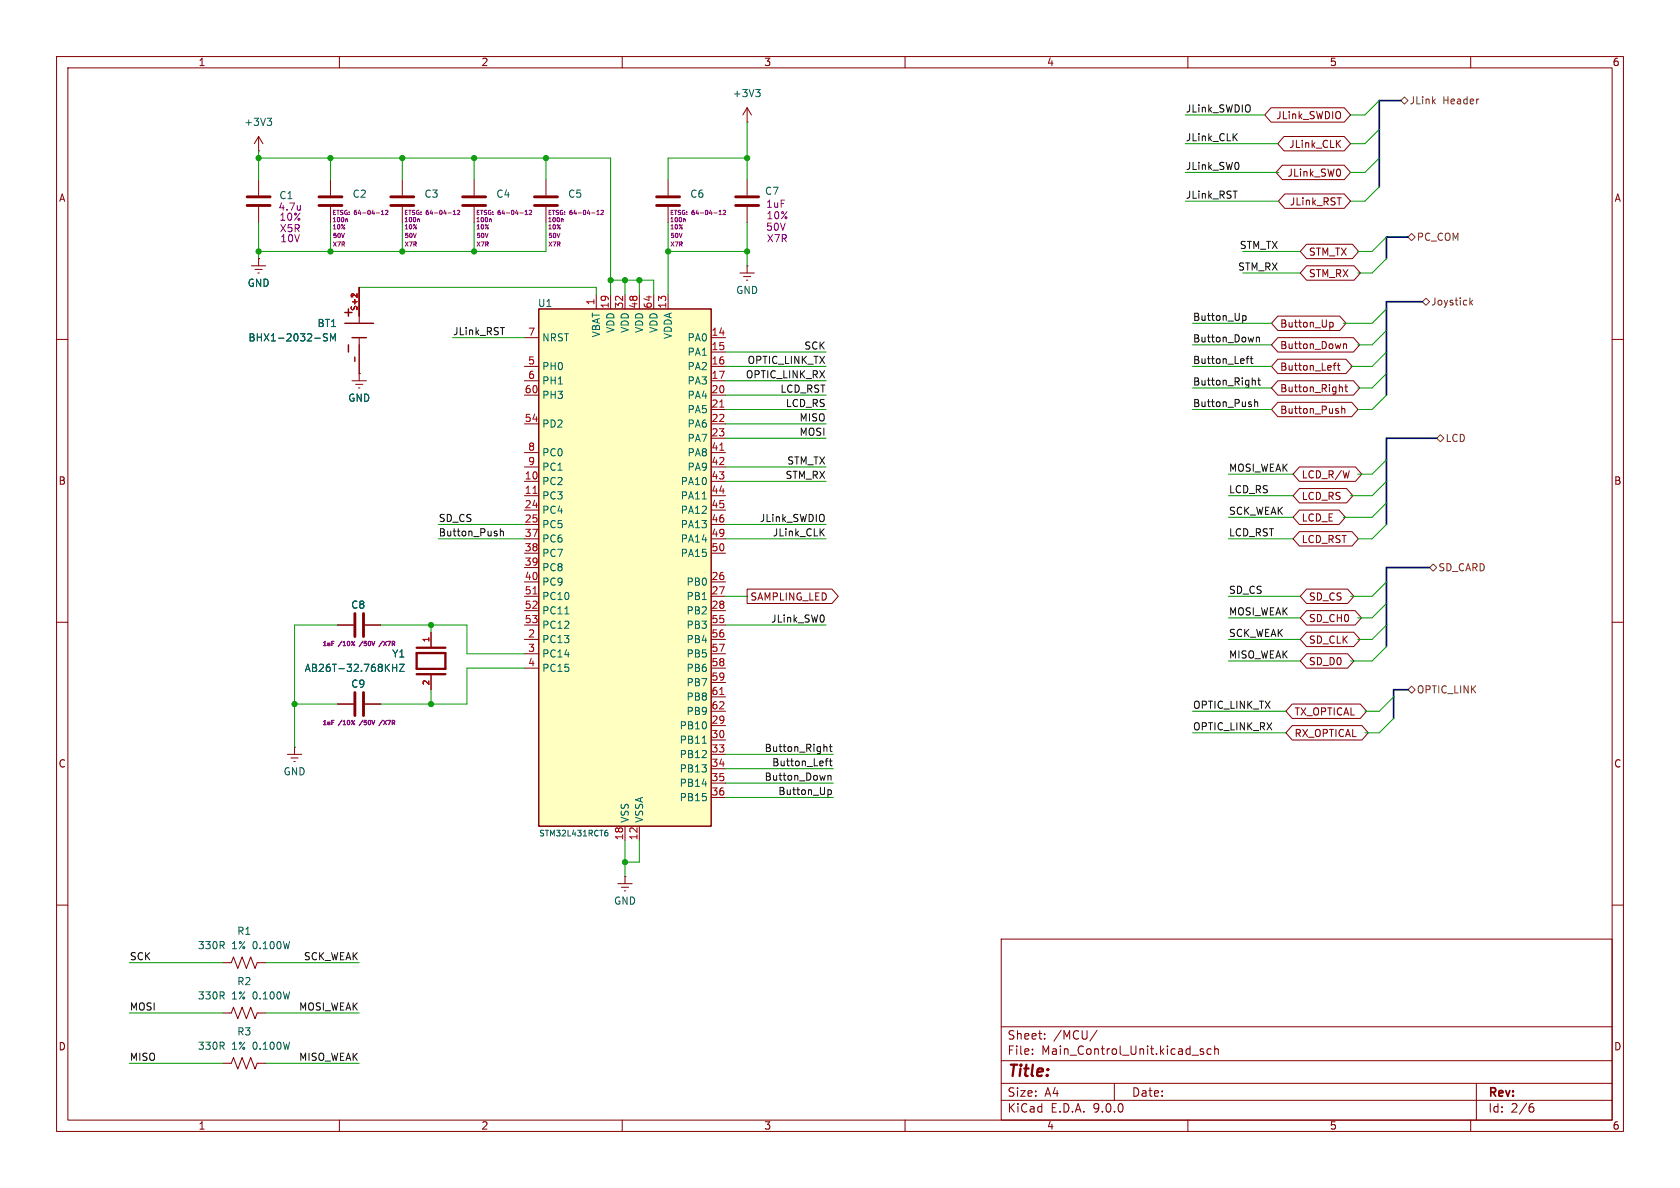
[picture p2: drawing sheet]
<svg xmlns="http://www.w3.org/2000/svg" width="297mm" height="210mm" viewBox="0 0 297 210" stroke-linecap="round" stroke-linejoin="round" font-family="sans-serif">
<g fill="none" stroke="#840000" stroke-width=".18">
<path d="M10 10h277v190h-277zM12 12h273v186h-273zM60 10v2M110 10v2M160 10v2M210 10v2M260 10v2M132.1 31.8v2.7M132.1 36.6v2.8M10 60h2M62.2 67.3h2.6M62.9 67.9h1.2"/>
<path d="M63.4 68.6h.2M63.5 66h.1M63.5 66v1.3M285 60h2M10 110h2M285 110h2M10 160h2M177 166h108v32h-108zM285 160h2M60 198v2M110 198v2M160 198v2"/>
<path d="M177 194.5h108M177 191.5h108M177 187.5h108M177 181.5h108M182.5 186.3v.1M182.5 185.5v.1M184.7 183.6v.1M184.7 182.8v.1M194 182.1l-1.3 2M197 191.5v3M210 198v2M210.7 186.5h1.2"/>
<path d="M212.7 185.5l-.3-.1-.2 .2v.2l.5 .2v.3h-.5M214.1 185.5l-.4-.1-.3 .3v.4l.1 .2h.6M214.7 185.5l.3-.1 .3 .1 .1 .9M214.7 184.9v1.5M260 198v2M261 191.5v6.5M270.6 195.7h.4l.2 .3-.1 .5-.5 .1M271 195.1l-.4 .1"/>
</g>
<path d="M130 34.8h4.1M130 36.3h4.1" fill="none" stroke="#840000" stroke-width=".51"/>
<path d="M95.2 54.6h30.5v91.5h-30.5z" fill="#ffffc2"/>
<path d="M61 55.2h1.2M61 57.2h5M61.6 54.6v1.3M62.2 59.7h2.6M95.2 54.6h30.5v91.5h-30.5zM61.6 61v1.2" fill="none" stroke="#840000" stroke-width=".25"/>
<g fill="none" stroke="#840000" stroke-width=".18">
<path d="M132.1 19.1v2.5M132.1 19.1l-.8 1.2M132.1 19.1l.7 1.2M224.7 19h12.9l1.2 1.3-1.2 1.3h-12.9l-1.1-1.3zM45.7 26.7h.1M45.7 24.1l-.7 1.3M45.7 24.1l.8 1.3M45.7 24.1v2.6M45.7 31.8v2.7M45.7 36.6v2.8M58.4 31.8v2.7M58.4 36.6v2.8"/>
<path d="M71.1 31.8v2.7M71.1 36.6v2.8M83.8 31.8v2.7M83.8 36.6v2.8M96.5 31.8v2.7M96.5 36.6v2.8M118.1 31.8v2.7M118.1 36.6v2.8M132.1 21.6h.1M226.7 29.2h10.9l1.2 1.3-1.2 1.3h-10.9l-1.1-1.3zM227 24.1h10.6l1.2 1.3-1.2 1.3h-10.6l-1.1-1.3zM227.1 34.3h10.5l1.2 1.3-1.2 1.2h-10.5l-1.1-1.2z"/>
<path d="M236.4 25.3l.6 .8M237 24.8l-.7 .7M44.4 47h2.6M45.1 47.6h1.3M45.6 48.3h.2M45.7 45.7h.1M45.7 45.7v1.3M63.5 50.8v6.4M63.5 59.7v6.3M92.7 59.7h2.5M105.4 52.1v2.5M107.9 52.1v2.5"/>
<path d="M110.5 52.1v2.5M113 52.1v2.5M115.6 52.1v2.5M118.1 52.1v2.5M125.7 59.7h2.6M130.8 48.3h2.5M131.4 48.9h1.3M132 49.5h.2M132.1 47h.1M132.1 47v1.3M225.9 59.7h13.4l1.1 1.3-1.1 1.2h-13.4l-1.1-1.2zM225.9 55.9h11l1.1 1.3-1.1 1.2h-11l-1.1-1.2z"/>
<path d="M231 43.2h8.1l1.1 1.3-1.1 1.2h-8.1l-1.1-1.2zM231 47h8.4l1.1 1.3-1.1 1.2h-8.4l-1.1-1.2zM235.1 57h.4l.2 .2-.1 .6h-.5M63.5 66h.1M92.7 64.8h2.5M92.7 67.3h2.5M92.7 69.9h2.5M92.7 74.9h2.5M125.7 64.8h2.6M125.7 67.3h2.6M125.7 69.9h2.6M125.7 74.9h2.6"/>
<path d="M125.7 62.2h2.6M125.7 72.4h2.6M125.7 77.5h2.6M225.9 63.5h12l1.2 1.3-1.2 1.2h-12l-1.1-1.2zM225.9 71.1h13.1l1.1 1.3-1.1 1.3h-13.1l-1.1-1.3zM225.9 67.3h13.4l1.1 1.3-1.1 1.3h-13.4l-1.1-1.3zM235.7 64.6h.5M236.2 64.2l-.3 .2v1M236.4 64.6h.5M236.6 64.2v1.1l.3 .1M237 68.4l.3 .2v.7M237.2 71.8v1.3"/>
<path d="M237.2 72.3l.2-.1 .3 .1v.8M237.5 60.8v.8M237.5 60.9l.2-.1h.3l.1 .8M237.7 68.4h.5M237.9 68v1.1l.3 .2M92.7 80h2.5M92.7 82.6h2.5M92.7 85.1h2.5M92.7 87.6h2.5M92.7 90.2h2.5M92.7 92.7h2.5M92.7 95.3h2.5"/>
<path d="M92.7 97.8h2.5M125.7 80h2.6M125.7 82.6h2.6M125.7 85.1h2.6M125.7 87.6h2.6M125.7 90.2h2.6M125.7 92.7h2.6M125.7 95.3h2.6M125.7 97.8h2.6M229.7 82.5h9.9l1.1 1.3-1.1 1.3h-9.9l-1.1-1.3zM229.7 86.4h8.4l1.1 1.2-1.1 1.3h-8.4l-1.1-1.3zM229.7 90.2h7l1.1 1.2-1.1 1.3h-7l-1.1-1.3z"/>
<path d="M229.7 94h9.3l1.1 1.3-1.1 1.2h-9.3l-1.1-1.2zM59.7 110.5h2.8M64.5 110.5h2.8M76.2 111.8v2.5M76.2 119.4v2.5M92.7 100.3h2.5M92.7 102.9h2.5M92.7 105.4h2.5M92.7 108h2.5M92.7 110.5h2.5M92.7 113h2.5M92.7 115.6h2.5"/>
<path d="M92.7 118.1h2.5M125.7 102.9h2.6M125.7 105.4h2.6M125.7 108h2.6M125.7 110.5h2.6M125.7 113h2.6M125.7 115.6h2.6M125.7 118.1h2.6M132.1 104.1h15l1.1 1.3-1.1 1.3h-15zM231 111.8h8.3l1.1 1.2-1.1 1.3h-8.3l-1.1-1.3zM231 115.6h7.2l1.2 1.2-1.2 1.3h-7.2l-1.1-1.3zM231 107.9h8.6l1.1 1.3-1.1 1.3h-8.6l-1.1-1.3z"/>
<path d="M231 104.1h7.2l1.2 1.3-1.2 1.3h-7.2l-1.1-1.3zM50.8 133.4h2.5M51.4 134h1.3M51.9 134.6h.3M52.1 132.1h.1M52.1 132.1v1.3M59.7 124.5h2.8M64.5 124.5h2.8M125.7 120.7h2.6M125.7 123.2h2.6M125.7 125.7h2.6M125.7 128.3h2.6"/>
<path d="M125.7 130.8h2.6M125.7 133.4h2.6M125.7 135.9h2.6M125.7 138.4h2.6M228.4 128.3h12.4l1.1 1.2-1.1 1.3h-12.4l-1.1-1.3zM228.4 124.5h12.1l1.1 1.2-1.1 1.3h-12.1l-1.1-1.3zM109.2 156.2h2.6M109.9 156.8h1.2M110.4 157.5h.2M110.5 154.9h.1M110.5 146.1v2.5M110.5 154.9v1.3"/>
<path d="M113 146.1v2.5M125.7 141h2.6M39.4 170.2h1.5l.4-1 .7 2 .8-2 .8 2 .7-2 .8 2 .4-1h1.5M39.4 179.1h1.5l.4-1 .7 2 .8-2 .8 2 .7-2 .8 2 .4-1h1.5M39.4 188h1.5l.4-1.1 .7 2.1 .8-2.1 .8 2.1 .7-2.1 .8 2.1 .4-1h1.5"/>
</g>
<path d="M63.1 51.9v.7l-.6-.6-.2-.1-.2 .2M62.7 63.1v.8M127.2 72h.8M127.2 79.6h.8M94.2 87.2h.7M94.2 105h.7M127.2 122.8h.8" fill="none" stroke="#a90000" stroke-width=".18"/>
<g fill="none" stroke="#006464" stroke-width=".18">
<path d="M133.6 15.8h.8l-.4 .5M134.1 16.3l.3 .2v.3l-.3 .3M47.2 20.9h.8l-.4 .5M47.8 21.4l.2 .2v.3l-.2 .3M57.9 59.1l-.5-.1-.2 .1v.4l.6 .2 .1 .3-.3 .3-.4-.1M58.4 60.3v-1.3l.5 .9 .4-.9v1.3M124.2 88.2h.7M69.4 117.4v1.3M69.4 118h.7M70.1 117.4v1.3M70.6 117.4h.9l-.9 1.3h.9M99.8 108.5h.8"/>
<path d="M124.2 131.4h.7M107 147.2h.3l.2 .1-.1 .4h-.4M107.4 146.8l-.4 .1"/>
</g>
<g fill="none" stroke="#840000" stroke-width=".51">
<path d="M43.7 34.8h4.1M43.7 36.3h4.1M56.4 34.8h4.1M56.4 36.3h4.1M69.1 34.8h4.1M69.1 36.3h4.1M81.8 34.8h4.1M81.8 36.3h4.1M94.5 34.8h4.1M94.5 36.3h4.1M116.1 34.8h4M116.1 36.3h4"/>
<path d="M62.7 108.5v4M64.3 108.5v4M62.7 122.4v4.1M64.3 122.4v4.1"/>
</g>
<g fill="none" stroke="#840084" stroke-width=".18">
<path d="M53.1 36.3v.9M53.1 37l-.1 .1M61.2 38.7l.2 .1v.4M67.4 37.9h.5M67.4 37.4l.2-.2v.7M68.1 37.2h.3l.2 .2-.5 .5h.5M73.9 38.7l.2 .1v.4M80.1 37.9h.5M80.1 37.4l.2-.2v.7M80.8 37.2h.3l.2 .2-.5 .5h.5M86.6 38.7l.2 .1v.4M92.8 37.9h.5"/>
<path d="M92.8 37.4l.2-.2v.7M93.5 37.2h.3l.2 .2-.5 .5h.5M99.3 38.7l.2 .1v.4M105.5 37.9h.5M105.5 37.4l.2-.2v.7M106.2 37.2h.3l.2 .2-.5 .5h.5M120.9 38.7l.2 .1v.4M127.1 37.9h.4M127.1 37.4l.2-.2v.7M127.8 37.2h.3l.2 .2-.5 .5h.5M62.6 113.9l.1 .1-.1 .1M62.7 113.4l-.6 .7"/>
<path d="M67.6 113.3l-.6 1M62.6 127.9l.1 .1-.1 .1M62.7 127.3l-.6 .8M67.6 127.3l-.6 1"/>
</g>
<path d="M73.7 114.5h5M73.7 115.4h5v2.8h-5zM73.7 119.2h5" fill="none" stroke="#840000" stroke-width=".41"/>
<path d="M247.6 17.8l.7-.7 .6 .7-.6 .6zM248.9 41.9l.7-.6 .6 .6-.6 .6zM251.5 53.3l.6-.6 .6 .6-.6 .7zM259.9 52.6v1.3M260 53.4l.3 .5M260.3 53.1l-.4 .5M254 77.5l.6-.7 .7 .7-.7 .6zM252.7 100.3l.7-.6 .6 .6-.6 .7zM248.9 121.9l.7-.6 .6 .6-.6 .7z" fill="none" stroke="#725600" stroke-width=".18"/>
<g fill="none" stroke="#0f0f0f" stroke-width=".18">
<path d="M218.2 24.2l.5 .7M218.7 23.6l-.7 .7M219.7 55.9l.4-.1 .2 .2-.1 .6h-.5M222.1 59.6v.8M222.1 59.7l.2-.1 .3 .1 .1 .7M220.3 63.4h.5M220.8 63l-.3 .2v1.1M221 63.4h.5M221.2 63v1.1l.3 .2M221.6 67.2l.3 .2v.7M221.8 70.6v1.3M221.8 71.2l.2-.2 .3 .1v.8"/>
<path d="M222.3 67.2h.5M222.5 66.8v1.1l.3 .2M88.5 93.5v1.2M88.5 94l.1-.1 .3 .1 .1 .7M145.2 94l.5 .7M145.7 93.5l-.7 .7M145.8 132l.4 .2v.6M145.9 134.5h.5M146.4 139.7l.3-.1 .3 .3-.1 .5h-.5M146.4 134.1l-.3 .2v1.1M146.4 137.1v.8M146.4 137.2l.2-.1h.3v.8"/>
<path d="M146.6 134.5h.5M146.6 132h.5M146.8 131.6v1.1l.3 .1M146.8 134.1v1.1l.3 .2"/>
</g>
<path d="M247.6 17.8h-3.8v15.2M248.9 41.9h-3.8v3.8M251.5 53.3h-6.4v16.6M254 77.5h-8.9v15.2M252.7 100.3h-7.6v14M248.9 121.9h-2.5v5.1" fill="none" stroke="#000084" stroke-width=".3"/>
<g fill="none" stroke="#009600" stroke-width=".18">
<path d="M243.8 17.8l-2.5 2.5h-2.5M45.7 27.9h62.2v24.2M45.7 26.7v5.1M45.7 39.4v6.3M58.4 27.9v3.9M58.4 39.4v5.1M71.1 27.9v3.9M71.1 39.4v5.1M83.8 27.9v3.9M83.8 39.4v5.1M96.5 39.4v5.1h-50.8M96.5 27.9v3.9"/>
<path d="M118.1 39.4v12.7M132.1 27.9h-14v3.9M132.1 21.6v10.2M132.1 39.4v7.6M209.5 30.5h16.6M209.5 20.3h14M209.5 25.4h16.6M209.5 35.6h16.6M243.8 27.9l-2.5 2.6h-2.5M243.8 22.9l-2.5 2.5h-2.5M243.8 33l-2.5 2.6h-2.5M63.5 50.8h41.9v1.3"/>
<path d="M80 59.7h12.7M107.9 49.5h7.7v2.6M110.5 49.5v2.6M113 49.5v2.6M118.1 44.5h14M210.8 57.2h14M219.7 44.5h10.2M219.7 48.3h10.2M245.1 58.4l-2.5 2.6h-2.6M245.1 41.9l-2.5 2.6h-2.6M245.1 45.7l-2.5 2.6h-2.6M245.1 54.6l-2.5 2.6h-5.1"/>
<path d="M128.3 72.4h17.7M128.3 64.8h17.7M128.3 62.2h17.7M128.3 67.3h17.7M128.3 74.9h17.7M128.3 69.9h17.7M128.3 77.5h17.7M210.8 72.4h14M210.8 68.6h14M210.8 64.8h14M210.8 61h14M245.1 69.9l-2.5 2.5h-2.6"/>
<path d="M245.1 66l-2.5 2.6h-2.6M245.1 62.2l-2.5 2.6h-3.8M77.5 95.3h15.2M77.5 92.7h15.2M128.3 82.6h17.7M128.3 95.3h17.7M128.3 92.7h17.7M128.3 85.1h17.7M217.2 83.8h11.4M217.2 91.4h11.4M217.2 87.6h11.4M217.2 95.3h11.4"/>
<path d="M245.1 81.3l-2.5 2.5h-2.6M245.1 88.9l-2.5 2.5h-5.1M245.1 85.1l-2.5 2.5h-3.8M245.1 92.7l-2.5 2.6h-2.6M59.7 110.5h-7.6v21.6M67.3 110.5h15.2v5.1h10.2M76.2 110.5v1.3M92.7 118.1h-10.2v6.4h-15.2M128.3 110.5h17.7M128.3 105.4h3.8M217.2 116.8h12.7M217.2 113h12.7"/>
<path d="M217.2 105.4h12.7M217.2 109.2h12.7M245.1 114.3l-2.5 2.5h-3.8M245.1 110.5l-2.5 2.5h-2.6M245.1 102.9l-2.5 2.5h-3.8M245.1 106.7l-2.5 2.5h-2.6M52.1 124.5h7.6M76.2 121.9v2.6M128.3 135.9h19M128.3 133.4h19M128.3 138.4h19M210.8 125.7h16.5"/>
<path d="M210.8 129.5h16.5M246.4 123.2l-2.6 2.5h-2.5M246.4 127l-2.6 2.5h-2.5M110.5 148.6v6.3M113 148.6v3.8h-2.5M128.3 141h19M22.9 179.1h16.5M22.9 170.2h16.5M47 179.1h16.5M47 170.2h16.5M22.9 188h16.5M47 188h16.5"/>
</g>
<g fill="#009600" stroke="#009600" stroke-width=".18">
<circle cx="110.5" cy="49.5" r=".46"/>
<circle cx="107.9" cy="49.5" r=".46"/>
<circle cx="113" cy="49.5" r=".46"/>
<circle cx="118.1" cy="44.5" r=".46"/>
<circle cx="132.1" cy="44.5" r=".46"/>
<circle cx="132.1" cy="27.9" r=".46"/>
<circle cx="110.5" cy="152.4" r=".46"/>
<circle cx="52.1" cy="124.5" r=".46"/>
<circle cx="76.2" cy="124.5" r=".46"/>
<circle cx="76.2" cy="110.5" r=".46"/>
<circle cx="83.8" cy="44.5" r=".46"/>
<circle cx="71.1" cy="44.5" r=".46"/>
<circle cx="58.4" cy="44.5" r=".46"/>
<circle cx="45.7" cy="44.5" r=".46"/>
<circle cx="45.7" cy="27.9" r=".46"/>
<circle cx="58.4" cy="27.9" r=".46"/>
<circle cx="83.8" cy="27.9" r=".46"/>
<circle cx="96.5" cy="27.9" r=".46"/>
<circle cx="71.1" cy="27.9" r=".46"/>
</g>
<text font-size="2.8" fill="#840000" x="178" y="190.9">Title:</text>
<g font-size="2.1" fill="#840000">
<text x="178" y="184">Sheet:</text>
<text x="186.2" y="184">/MCU/</text>
<text x="178" y="186.7">File:</text>
<text x="184.1" y="186.7">Main_Control_Unit.kicad_sch</text>
<text x="178" y="196.9">KiCad</text>
<text x="178" y="194.1">Size:</text>
<text x="184.7" y="194.1">A4</text>
<text x="185.7" y="196.9">E.D.A.</text>
<text x="193.3" y="196.9">9.0.0</text>
<text x="200" y="194.1">Date:</text>
<text x="263" y="194.3">Rev:</text>
<text x="263" y="196.9">Id:</text>
<text x="267.1" y="196.9">2/6</text>
</g>
<g font-size="1.8" fill="#840000">
<text x="35" y="11.9">1</text>
<text x="85" y="11.9">2</text>
<text x="135" y="11.9">3</text>
<text x="185" y="11.9">4</text>
<text x="235" y="11.9">5</text>
<text x="285" y="11.9">6</text>
<text x="225.5" y="21.3">JLink_SWDIO</text>
<text x="227.8" y="26.4">JLink_CLK</text>
<text x="10.3" y="35.9">A</text>
<text x="227.5" y="31.4">JLink_SW0</text>
<text x="285.3" y="35.9">A</text>
<text x="227.9" y="36.5">JLink_RST</text>
<text x="231.3" y="45.4">STM_TX</text>
<text x="231.3" y="49.2">STM_RX</text>
<text x="226.2" y="58.1">Button_Up</text>
<text x="226.2" y="61.9">Button_Down</text>
<text x="226.2" y="65.7">Button_Left</text>
<text x="226.2" y="69.5">Button_Right</text>
<text x="226.2" y="73.3">Button_Push</text>
<text x="10.3" y="85.9">B</text>
<text x="230" y="84.8">LCD_R/W</text>
<text x="230" y="88.6">LCD_RS</text>
<text x="285.3" y="85.9">B</text>
<text x="230" y="92.4">LCD_E</text>
<text x="230" y="96.2">LCD_RST</text>
<text x="132.6" y="106.4">SAMPLING_LED</text>
<text x="231.3" y="106.4">SD_CS</text>
<text x="231.3" y="114">SD_CLK</text>
<text x="231.3" y="110.2">SD_CH0</text>
<text x="231.3" y="117.8">SD_D0</text>
<text x="228.8" y="130.5">RX_OPTICAL</text>
<text x="228.8" y="126.7">TX_OPTICAL</text>
<text x="10.3" y="135.9">C</text>
<text x="285.3" y="135.9">C</text>
<text x="10.3" y="185.9">D</text>
<text x="285.3" y="185.9">D</text>
<text x="35" y="199.9">1</text>
<text x="85" y="199.9">2</text>
<text x="135" y="199.9">3</text>
<text x="185" y="199.9">4</text>
<text x="235" y="199.9">5</text>
<text x="285" y="199.9">6</text>
</g>
<g font-size="1.8" fill="#006464">
<text x="129.4" y="17.4">+3V3</text>
<text x="43.1" y="22.5">+3V3</text>
<text x="49.3" y="35.4">C1</text>
<text x="62.2" y="35.2">C2</text>
<text x="74.9" y="35.2">C3</text>
<text x="87.6" y="35.2">C4</text>
<text x="100.3" y="35.2">C5</text>
<text x="121.9" y="35.2">C6</text>
<text x="135.1" y="34.6">C7</text>
<text x="43.7" y="50.9">GND</text>
<text x="130" y="52.2">GND</text>
<text x="56" y="58">BT1</text>
<text x="95" y="54.5">U1</text>
<text x="106.3" y="59.7" transform="rotate(-90 106.3 59.7)">VBAT</text>
<text x="108.8" y="58.9" transform="rotate(-90 108.8 58.9)">VDD</text>
<text x="111.4" y="58.9" transform="rotate(-90 111.4 58.9)">VDD</text>
<text x="113.9" y="58.9" transform="rotate(-90 113.9 58.9)">VDD</text>
<text x="116.4" y="58.9" transform="rotate(-90 116.4 58.9)">VDD</text>
<text x="43.8" y="60.6">BHX1-2032-SM</text>
<text x="95.8" y="60.6">NRST</text>
<text x="95.8" y="65.6">PH0</text>
<text x="119" y="60" transform="rotate(-90 119 60)">VDDA</text>
<text x="121.5" y="60.6">PA0</text>
<text x="121.5" y="63.1">PA1</text>
<text x="121.5" y="65.6">PA2</text>
<text x="61.5" y="71.2">GND</text>
<text x="95.8" y="68.2">PH1</text>
<text x="95.8" y="70.7">PH3</text>
<text x="121.5" y="68.2">PA3</text>
<text x="121.5" y="70.7">PA4</text>
<text x="95.8" y="75.8">PD2</text>
<text x="121.5" y="73.3">PA5</text>
<text x="121.5" y="75.8">PA6</text>
<text x="95.8" y="80.9">PC0</text>
<text x="95.8" y="83.4">PC1</text>
<text x="121.5" y="78.3">PA7</text>
<text x="121.5" y="80.9">PA8</text>
<text x="121.5" y="83.4">PA9</text>
<text x="95.8" y="86">PC2</text>
<text x="95.8" y="88.5">PC3</text>
<text x="120.2" y="86">PA10</text>
<text x="120.2" y="88.5">PA11</text>
<text x="95.8" y="91">PC4</text>
<text x="95.8" y="93.6">PC5</text>
<text x="120.2" y="91">PA12</text>
<text x="120.2" y="93.6">PA13</text>
<text x="95.8" y="96.1">PC6</text>
<text x="95.8" y="98.7">PC7</text>
<text x="95.8" y="101.2">PC8</text>
<text x="120.2" y="96.1">PA14</text>
<text x="120.2" y="98.7">PA15</text>
<text x="62" y="107.8">C8</text>
<text x="95.8" y="103.7">PC9</text>
<text x="95.8" y="106.3">PC10</text>
<text x="121.3" y="103.7">PB0</text>
<text x="121.3" y="106.3">PB1</text>
<text x="95.8" y="108.8">PC11</text>
<text x="95.8" y="111.4">PC12</text>
<text x="95.8" y="113.9">PC13</text>
<text x="121.3" y="108.8">PB2</text>
<text x="121.3" y="111.4">PB3</text>
<text x="121.3" y="113.9">PB4</text>
<text x="53.8" y="119">AB26T-32.768KHZ</text>
<text x="69.2" y="116.4">Y1</text>
<text x="95.8" y="116.4">PC14</text>
<text x="95.8" y="119">PC15</text>
<text x="121.3" y="116.4">PB5</text>
<text x="121.3" y="119">PB6</text>
<text x="62" y="121.8">C9</text>
<text x="121.3" y="121.5">PB7</text>
<text x="121.3" y="124.1">PB8</text>
<text x="120.1" y="129.1">PB10</text>
<text x="120.1" y="131.7">PB11</text>
<text x="121.3" y="126.6">PB9</text>
<text x="50" y="137.3">GND</text>
<text x="120.1" y="134.2">PB12</text>
<text x="120.1" y="136.8">PB13</text>
<text x="120.1" y="139.3">PB14</text>
<text x="120.1" y="141.8">PB15</text>
<text x="111.4" y="145.5" transform="rotate(-90 111.4 145.5)">VSS</text>
<text x="113.9" y="145.5" transform="rotate(-90 113.9 145.5)">VSSA</text>
<text x="108.5" y="160.1">GND</text>
<text x="34.9" y="168">330R</text>
<text x="41" y="168">1%</text>
<text x="41.8" y="165.5">R1</text>
<text x="44.8" y="168">0.100W</text>
<text x="34.9" y="176.9">330R</text>
<text x="41" y="176.9">1%</text>
<text x="41.8" y="174.3">R2</text>
<text x="44.8" y="176.9">0.100W</text>
<text x="34.9" y="185.8">330R</text>
<text x="41" y="185.8">1%</text>
<text x="41.8" y="183.2">R3</text>
<text x="44.8" y="185.8">0.100W</text>
</g>
<g font-size="1.8" fill="#0f0f0f">
<text x="209.5" y="20">JLink_SWDIO</text>
<text x="209.5" y="25.1">JLink_CLK</text>
<text x="209.5" y="30.1">JLink_SW0</text>
<text x="209.5" y="35.2">JLink_RST</text>
<text x="218.8" y="47.9">STM_RX</text>
<text x="219.1" y="44.1">STM_TX</text>
<text x="80" y="59.3">JLink_RST</text>
<text x="210.8" y="56.8">Button_Up</text>
<text x="132.1" y="64.4">OPTIC_LINK_TX</text>
<text x="142.1" y="61.9">SCK</text>
<text x="210.8" y="64.4">Button_Left</text>
<text x="210.8" y="60.6">Button_Down</text>
<text x="131.8" y="67">OPTIC_LINK_RX</text>
<text x="137.9" y="69.5">LCD_RST</text>
<text x="210.8" y="68.2">Button_Right</text>
<text x="138.8" y="72">LCD_RS</text>
<text x="141.3" y="77.1">MOSI</text>
<text x="141.3" y="74.6">MISO</text>
<text x="210.8" y="72">Button_Push</text>
<text x="139.1" y="82.2">STM_TX</text>
<text x="217.2" y="83.5">MOSI_WEAK</text>
<text x="138.8" y="84.7">STM_RX</text>
<text x="217.2" y="87.3">LCD_RS</text>
<text x="77.5" y="94.9">Button_Push</text>
<text x="77.5" y="92.4">SD_CS</text>
<text x="134.2" y="92.4">JLink_SWDIO</text>
<text x="136.5" y="94.9">JLink_CLK</text>
<text x="217.2" y="91.1">SCK_WEAK</text>
<text x="217.2" y="94.9">LCD_RST</text>
<text x="217.2" y="105.1">SD_CS</text>
<text x="136.2" y="110.1">JLink_SW0</text>
<text x="217.2" y="108.9">MOSI_WEAK</text>
<text x="217.2" y="112.7">SCK_WEAK</text>
<text x="217.2" y="116.5">MISO_WEAK</text>
<text x="210.8" y="125.4">OPTIC_LINK_TX</text>
<text x="210.8" y="129.2">OPTIC_LINK_RX</text>
<text x="135.1" y="133">Button_Right</text>
<text x="136.4" y="135.5">Button_Left</text>
<text x="135.1" y="138.1">Button_Down</text>
<text x="137.5" y="140.6">Button_Up</text>
<text x="22.9" y="169.8">SCK</text>
<text x="53.6" y="169.8">SCK_WEAK</text>
<text x="22.9" y="178.7">MOSI</text>
<text x="52.8" y="178.7">MOSI_WEAK</text>
<text x="22.9" y="187.6">MISO</text>
<text x="52.8" y="187.6">MISO_WEAK</text>
</g>
<g font-size="1.8" fill="#725600">
<text x="249.1" y="18.6">JLink</text>
<text x="255.1" y="18.6">Header</text>
<text x="250.4" y="42.8">PC_COM</text>
<text x="252.9" y="54.2">Joystick</text>
<text x="255.5" y="78.3">LCD</text>
<text x="254.2" y="101.2">SD_CARD</text>
<text x="250.4" y="122.8">OPTIC_LINK</text>
</g>
<g font-size="1.8" fill="#840084">
<text x="49.1" y="37.4">4.7u</text>
<text x="49.3" y="39.2">10%</text>
<text x="49.4" y="41.2">X5R</text>
<text x="135.3" y="41">50V</text>
<text x="135.3" y="36.9">1uF</text>
<text x="135.4" y="39">10%</text>
<text x="49.5" y="43">10V</text>
<text x="135.5" y="43">X7R</text>
</g>
<g font-size="1.8" fill="#a90000">
<text x="93.3" y="59.4">7</text>
<text x="105.2" y="54" transform="rotate(-90 105.2 54)">1</text>
<text x="107.7" y="54.7" transform="rotate(-90 107.7 54.7)">19</text>
<text x="110.2" y="54.7" transform="rotate(-90 110.2 54.7)">32</text>
<text x="112.8" y="54.7" transform="rotate(-90 112.8 54.7)">48</text>
<text x="115.3" y="54.7" transform="rotate(-90 115.3 54.7)">64</text>
<text x="117.9" y="54.7" transform="rotate(-90 117.9 54.7)">13</text>
<text x="125.7" y="59.4">14</text>
<text x="93.3" y="64.5">5</text>
<text x="125.7" y="62">15</text>
<text x="125.7" y="64.5">16</text>
<text x="92.7" y="69.6">60</text>
<text x="93.3" y="67.1">6</text>
<text x="125.7" y="67.1">17</text>
<text x="125.7" y="69.6">20</text>
<text x="92.7" y="74.7">54</text>
<text x="125.7" y="72.1">21</text>
<text x="125.7" y="74.7">22</text>
<text x="125.7" y="77.2">23</text>
<text x="93.3" y="79.8">8</text>
<text x="93.3" y="82.3">9</text>
<text x="125.7" y="79.8">41</text>
<text x="125.7" y="82.3">42</text>
<text x="92.7" y="84.8">10</text>
<text x="92.7" y="87.4">11</text>
<text x="92.7" y="89.9">24</text>
<text x="125.7" y="84.8">43</text>
<text x="125.7" y="87.4">44</text>
<text x="125.7" y="89.9">45</text>
<text x="92.7" y="92.5">25</text>
<text x="92.7" y="95">37</text>
<text x="125.7" y="92.5">46</text>
<text x="125.7" y="95">49</text>
<text x="92.7" y="97.5">38</text>
<text x="92.7" y="100.1">39</text>
<text x="125.7" y="97.5">50</text>
<text x="92.7" y="102.6">40</text>
<text x="92.7" y="105.2">51</text>
<text x="92.7" y="107.7">52</text>
<text x="125.7" y="102.6">26</text>
<text x="125.7" y="105.2">27</text>
<text x="125.7" y="107.7">28</text>
<text x="92.7" y="110.2">53</text>
<text x="93.3" y="112.8">2</text>
<text x="125.7" y="110.2">55</text>
<text x="125.7" y="112.8">56</text>
<text x="93.3" y="115.3">3</text>
<text x="93.3" y="117.9">4</text>
<text x="125.7" y="115.3">57</text>
<text x="125.7" y="117.9">58</text>
<text x="125.7" y="120.4">59</text>
<text x="125.7" y="122.9">61</text>
<text x="125.7" y="125.5">62</text>
<text x="125.7" y="128">29</text>
<text x="125.7" y="130.6">30</text>
<text x="125.7" y="133.1">33</text>
<text x="125.7" y="135.6">34</text>
<text x="125.7" y="138.2">35</text>
<text x="125.7" y="140.7">36</text>
<text x="110.2" y="148.6" transform="rotate(-90 110.2 148.6)">18</text>
<text x="112.8" y="148.6" transform="rotate(-90 112.8 148.6)">12</text>
</g>
<g font-size="1.4" fill="#a90000">
<text x="63.2" y="53.3" transform="rotate(-90 63.2 53.3)">2</text>
<text x="63.2" y="55.1" transform="rotate(-90 63.2 55.1)">S+1</text>
<text x="75.9" y="113.6" transform="rotate(-90 75.9 113.6)">1</text>
<text x="75.9" y="121.3" transform="rotate(-90 75.9 121.3)">2</text>
</g>
<text font-size="1.4" fill="#006464" x="95.2" y="148.1">STM32L431RCT6</text>
<g font-size="1.1" fill="#840084">
<text x="58.6" y="39.5">100n</text>
<text x="58.6" y="40.7">10%</text>
<text x="58.6" y="38.2">ETSG:</text>
<text x="62.6" y="38.2">64-04-12</text>
<text x="71.3" y="39.5">100n</text>
<text x="71.3" y="40.7">10%</text>
<text x="71.3" y="38.2">ETSG:</text>
<text x="75.3" y="38.2">64-04-12</text>
<text x="84" y="39.5">100n</text>
<text x="84" y="40.7">10%</text>
<text x="84" y="38.2">ETSG:</text>
<text x="88" y="38.2">64-04-12</text>
<text x="96.7" y="39.5">100n</text>
<text x="96.7" y="40.7">10%</text>
<text x="96.7" y="38.2">ETSG:</text>
<text x="100.7" y="38.2">64-04-12</text>
<text x="118.3" y="39.5">100n</text>
<text x="118.3" y="40.7">10%</text>
<text x="118.3" y="38.2">ETSG:</text>
<text x="122.3" y="38.2">64-04-12</text>
<text x="58.7" y="43.8">X7R</text>
<text x="58.7" y="42.3">50V</text>
<text x="71.4" y="43.8">X7R</text>
<text x="71.4" y="42.3">50V</text>
<text x="84.1" y="43.8">X7R</text>
<text x="84.1" y="42.3">50V</text>
<text x="96.8" y="43.8">X7R</text>
<text x="96.8" y="42.3">50V</text>
<text x="118.4" y="43.8">X7R</text>
<text x="118.4" y="42.3">50V</text>
<text x="56.9" y="114.4">1uF</text>
<text x="59.9" y="114.4">/10%</text>
<text x="63.9" y="114.4">/50V</text>
<text x="67.7" y="114.4">/X7R</text>
<text x="56.9" y="128.4">1uF</text>
<text x="59.9" y="128.4">/10%</text>
<text x="63.9" y="128.4">/50V</text>
<text x="67.7" y="128.4">/X7R</text>
</g>
</svg>
